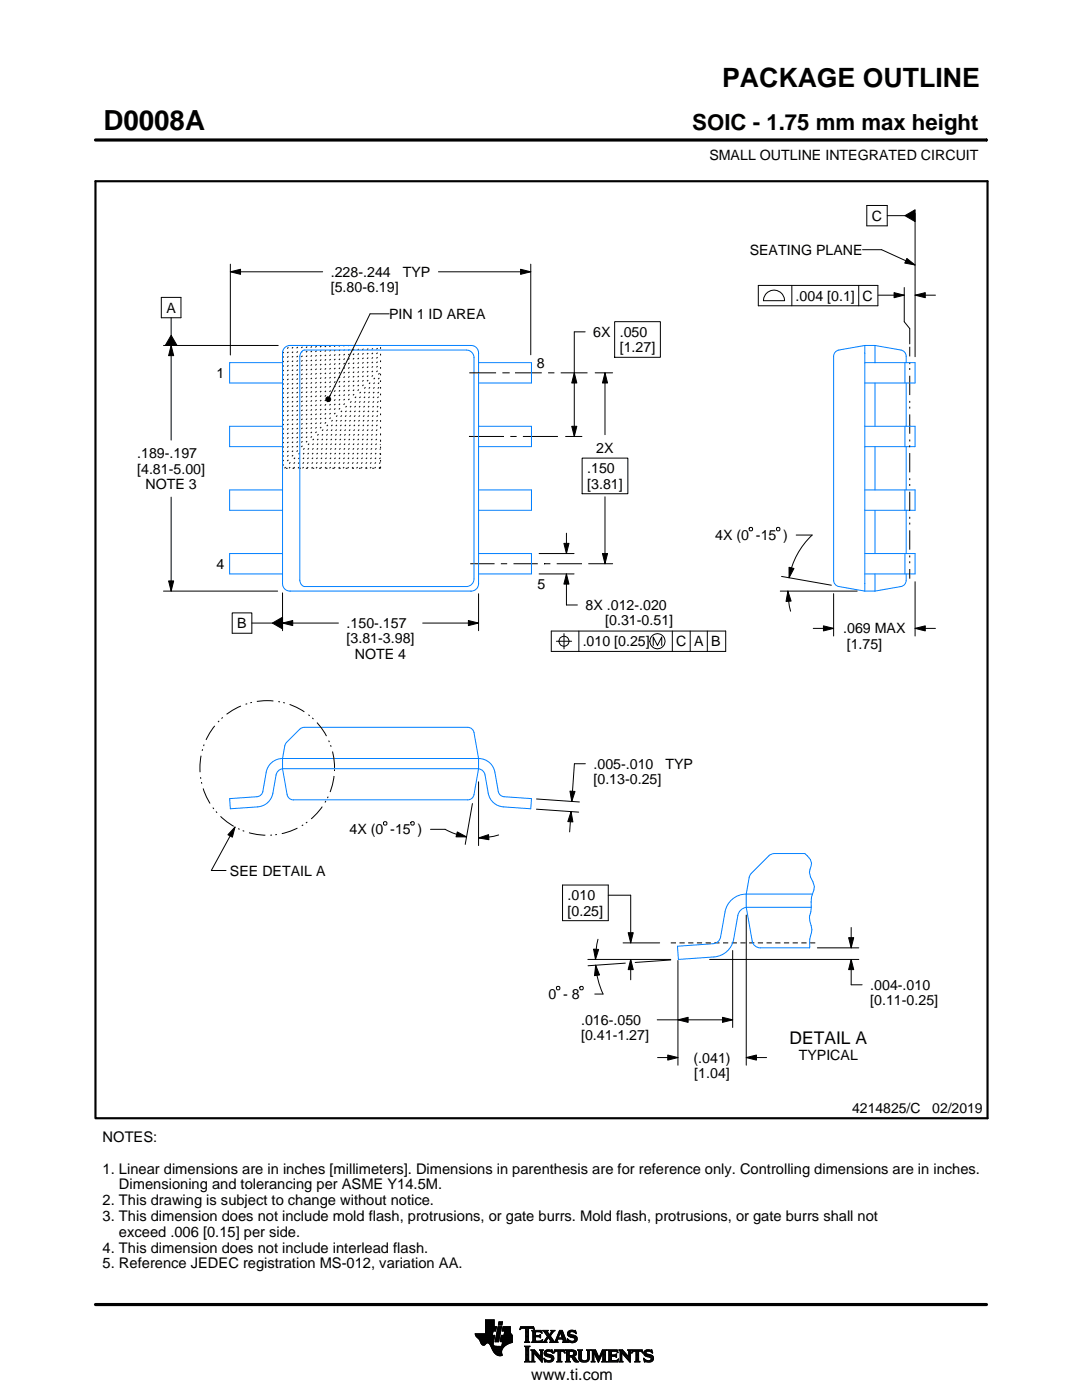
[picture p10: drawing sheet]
<svg xmlns="http://www.w3.org/2000/svg" width="216mm" height="279mm" viewBox="0 0 216 279" stroke-linecap="round" stroke-linejoin="round" font-family="sans-serif">
<g fill="none" stroke="#000" stroke-width=".2" stroke-dasharray=".3 1" stroke-linecap="butt">
<path d="M56.4 79.5l10.5-10.6M56.4 70.5l1.5-1.6M56.4 71.4l2.4-2.5M56.4 72.3l3.3-3.4M56.4 73.2l4.2-4.3M56.4 74.1l5.1-5.2M56.4 75l6-6.1M56.4 75.9l6.9-7M56.4 76.8l7.8-7.9M56.4 77.7l8.7-8.8M56.4 78.6l9.6-9.7M56.4 90.3l19.5-19.6"/>
<path d="M56.4 91.2l19.5-19.6M56.4 92.1l19.5-19.6M56.4 92.9l19.5-19.5M56.4 80.4l11.4-11.5M56.4 81.3l12.3-12.4M56.4 82.2l13.2-13.3M56.4 83.1l14.1-14.2M56.4 84l15-15.1M56.4 84.9l15.9-16M56.4 85.8l16.8-16.9M56.4 86.7l17.7-17.8M56.4 87.6l18.6-18.7"/>
<path d="M56.4 88.5l19.5-19.6M56.4 89.4l19.5-19.6M56.8 93.5l19.1-19.2M57.7 93.5l18.2-18.3M58.6 93.5l17.3-17.4M59.5 93.5l16.4-16.5M60.4 93.5l15.5-15.6M61.3 93.5l14.6-14.7M62.2 93.5l13.7-13.8M63.1 93.5l12.8-12.9M64 93.5l11.9-12M64.8 93.5l11.1-11.1"/>
<path d="M65.7 93.5l10.2-10.2M66.6 93.5l9.3-9.3M67.5 93.5l8.4-8.4M68.4 93.5l7.5-7.5M69.3 93.5l6.6-6.6M70.2 93.5l5.7-5.7M71.1 93.5l4.8-4.8M72 93.5l3.9-3.9M72.9 93.5l3-3M73.8 93.5l2.1-2.1M74.7 93.5l1.2-1.3M75.6 93.5l.3-.4"/>
<path d="M75.9 93.5v-24.6M75.9 93.5h-19.5"/>
</g>
<g fill="none" stroke="#0080ff" stroke-width=".2">
<path d="M56.4 70.2v46.3l.3 .9 .5 .4 .7 .2h36.1M56.4 72.4h-10.6v4h10.6M57.6 68.9h36.4M57.9 68.9l-.6 .2-.5 .3-.3 .5-.1 .6M60.2 70.1l.5-.2h32.4l.7 .1 .5 .5 .3 .9v44.2l-.2 .6-.5 .6-.8 .3h-32.4l-.6-.5-.3-.8v-44.7zM94 68.9h.1M94 68.9l.6 .2 .4 .3 .4 .5 .1 .5v46.1l-.1 .6-.4 .4-.4 .4-.6 .1M95.5 72.4h10.5v4h-10.5M172.6 68.9l-5.2 1a1.27 1.27 0 0 0-1.1 1.2v44.7a1.27 1.27 0 0 0 1.1 1.3l5.2 .9M172.6 70.4v.1M172.6 68.9h2M172.6 72.4h10v4h-10"/>
<path d="M172.6 68.9v49.1M174.6 68.9v3.5M174.6 76.4v8.7M174.6 68.9l5.2 1a1.27 1.27 0 0 1 1 1.2v1.3M180.6 72.4v4M180.8 76.4v8.7M56.4 85.1h-10.6v4h10.6M56.4 97.8h-10.6v4h10.6M95.5 97.8h10.5v4h-10.5M95.5 85.1h10.5v4h-10.5M172.6 97.8h10v4h-10M172.6 85.1h10v4h-10"/>
<path d="M174.6 89.1v8.7M180.6 85.1v4M180.6 97.8v4M180.8 89.1v8.7M56.4 110.5h-10.6v4h10.6M94 118h.1M95.5 110.5h10.5v4h-10.5M172.6 116.4v.1M172.6 118h2M172.6 110.5h10v4h-10M174.6 101.8v8.7M174.6 114.5v3.5"/>
<path d="M180.6 110.5v4M180.8 114.5a2.23 2.23 0 0 1-.4 2.2l-.6 .4-5.2 .9M180.8 101.8v8.7M45.8 159.4l5.5-.4a1.27 1.27 0 0 0 1.1-1l.7-3.9a3.3 3.3 0 0 1 3.3-2.7v2a1.52 1.52 0 0 0-1.3 1.3l-.7 3.6a3.3 3.3 0 0 1-3 2.7l-5.4 .4zM56.4 151.4h39.1M56.4 151.4l.6-3 2.8-2.9 .7-.3h32.8a1.27 1.27 0 0 1 1.3 1l.9 5.2M56.4 153.4h39.1l-.9 5.2a1.27 1.27 0 0 1-1.3 1h-34.8a1.27 1.27 0 0 1-1.2-1zM57.9 151.4h.1M94 151.4h.1M95.5 151.4a3.3 3.3 0 0 1 3.2 2.7l.7 3.9a1.27 1.27 0 0 0 1.2 1l5.4 .4-.1 2-5.5-.4a3.3 3.3 0 0 1-3-2.7l-.6-3.6a1.52 1.52 0 0 0-1.3-1.3zM148.9 178.4h13.2M148.9 178.4a4.3 4.3 0 0 0-4.2 3.6l-.9 5a1.65 1.65 0 0 1-1.5 1.3l-7.1 .5 .2 2.7 7.1-.5a4.3 4.3 0 0 0 3.9-3.6l.8-4.7a1.98 1.98 0 0 1 1.7-1.6"/>
<path d="M148.9 178.4l.7-3.7 4-4.1 1-.3h6a2.33 2.33 0 0 1 1 3.2l-.1 .6 .2 1 .5 .9a3.6 3.6 0 0 1-.3 3v1a6.7 6.7 0 0 1-.4 3.1l.1 .8a4 4 0 0 1 0 3.5v1.8h-9.9a1.65 1.65 0 0 1-1.6-1.4l-1.2-6.7M148.9 178.4v2.7M148.9 181.1h13"/>
</g>
<g fill="none" stroke="#000" stroke-width=".2">
<path d="M19.1 27.9h177.7M196.8 27.7v.5M32.2 59.4h3.9v4h-3.9zM46 54.2l2-.5v1.1zM46 52.7v18.2M46 54.2h18.4M87.5 54.2h18.4M103.9 53.7l2 .5-2 .6zM105.9 52.7v18.1M151.3 57h23.9v4h-23.9zM153.2 58.3a2.12 2.12 0 0 1 2.2-.2 2.12 2.12 0 0 1 1.2 1.9h-4.3l.1-.6 .4-.7zM158 57v4"/>
<path d="M171.3 57v4M172.1 49.8h3.8l6.7 3.1M173 41h4v4.1h-4zM175.2 58.9h5.2M177 43h3.6M178.4 58.4l2 .5-2 .5zM180.4 57.4v6.8l1.1 1.4v3M180.6 43l2-1.1v2.3zM181 51.6l1.6 1.3-2.1-.4zM182.6 58.9l2-.5v1zM182.6 42.6v28.6M182.6 58.9h4.1"/>
<path d="M32.6 68.9h22.9M34.1 66.9l1.2 2h-2.3zM34.1 68.9l.6 2.1h-1.1zM34.1 63.4v3.5M34.1 68.9v18.9M65 79.5l.4-.3 .4 .1 .2 .4-.2 .4-.4 .1-.4-.3zM77.7 62.6h-3.9l-8.1 16.6M93.6 74.4h5.4M100.2 74.4h1.3M101.5 74.4h.1M102.8 74.4h5.3M109.4 74.4h1.2"/>
<path d="M111.9 74.4h5.3M114.6 74.4l.5 2h-1zM116.8 66.2h-2.2v20.9M118.8 74.4h3.4M120.7 74.4l.5 2h-1zM120.7 74.4v12.4M122.6 64.2h9.2v7.1h-9.2zM181.5 69.2v1.9M181.5 72.3v.4M181.5 73.4v.4M181.5 75v3.8M34.1 99.2v18.8"/>
<path d="M93.6 87.1h.1M93.6 87.1h7M101.8 87.1h1.3M104.3 87.1h7M112.9 87.1h3.2M114.1 85.1h1l-.5 2zM116.2 91.4h9.1v7.1h-9.1zM120.7 99.1v13.4M181.5 80v.4M181.5 81.2v.3M181.5 82.7v3.9M181.5 87.7v.4"/>
<path d="M181.5 88.9v.4M181.5 90.4v3.9M181.5 95.4v.4M181.5 96.6v.4M181.5 98.1v3.9M32.6 118h22.8M33.6 115.9h1.1l-.6 2.1zM56.4 118.3v7.6M93.8 112.5h4.9M95.5 118.5v7.4M99.9 112.5h1.3M102.5 112.5h4.8"/>
<path d="M107.6 114.5h6.9M107.6 110.5h6.9M108.6 112.5h.1M108.6 112.5h1.2M111.1 112.5h4.8M112.5 108.4h1l-.5 2.1zM113 114.5l.5 2.1h-1zM113 106.4v4.1M113 114.5v6.2h2.2M115.9 112.5h.1M117.5 112.5h4.7M120.2 110.5h1l-.5 2z"/>
<path d="M149.7 105.3h.3l.2 .1v.4l-.2 .1h-.3l-.2-.1v-.4zM155.1 105.3h.3l.2 .1v.4l-.2 .1h-.3l-.2-.1v-.4zM155.7 118h15.3M155.9 115l10 1.8M157.2 118l.7 2h-1.1zM157.2 118l.2 2.3 .4 1.7M157.4 113.2l1 .3-1 1.8zM158.9 106.8h3.2a15.3 15.3 0 0 0-4.7 8.5M166.3 118.5v8.4M181.5 103.1v.4M181.5 104.3v.4M181.5 105.8v3.9"/>
<path d="M181.5 110.9v.3M181.5 112v.4M181.5 113.6v1.9M182.6 116.1v10.8M46.3 122.3h4v4.1h-4zM50.3 124.3h4M54.3 124.3l2.1-1.1v2.3zM56.4 124.3l2-.5v1.1zM56.4 124.3h11.1M84.3 124.3h11.2M93.5 123.8l2 .5-2 .6zM110 125.9h34.8v4.1h-34.8z"/>
<path d="M111 128h3.1M112.5 126.4v3.1M115.5 125.9v4.1M130.3 128.8v-1.7l.9 1.7 .8-1.7v1.7M134.2 125.9v4.1M137.7 125.9v4.1M141.1 125.9v4.1M162.3 125.4h4M164.3 124.9l2 .5-2 .5zM182.6 125.4l2-.5v1zM182.6 125.4h4.1M95.5 156v12.8"/>
<path d="M107.1 159.5l8.5 .6M113.7 157.9l1 .1-.6 1.9zM116.8 152.4h-2.2l-.5 7.5M46.9 165.1l-.5 2-.9-.5zM46.9 165.1l-4.7 8.6h2.9M76.7 164h.3l.2 .2v.3l-.2 .2h-.3l-.2-.2v-.3zM82.1 164h.4l.2 .2v.3l-.2 .2h-.4l-.1-.2v-.3zM85.9 165.5h2.9l2.4 1 1.9 .5M91.2 166l1.9 1h-2.1zM94.3 160.4l-1.5 8.1M95.5 167.2l2-.6 .1 1zM99.5 166.6l-2.3 .5-1.7 .1"/>
<path d="M107 161.5l8.5 .6M112.2 176.6h9.2v7.1h-9.2zM113.9 162l.4 2h-1zM113.9 162l-.2 4M121.4 178.7h4.4v9.5M111.2 196.9h.3l.2 .1v.4l-.2 .1h-.3l-.2-.1v-.4zM115.9 196.9h.3l.2 .1v.4l-.2 .1h-.3l-.2-.1v-.4zM117.3 191.5h16.5M118.4 189.4l1.1 .1-.7 2zM118.9 192.6l.7 2-1 .1zM118.9 192.6a16.5 16.5 0 0 0 1.4 5.8h-1.6M119.3 187.5l-.4 2.2-.1 1.8"/>
<path d="M124.3 188.2h7.3M124.8 192.2l-7.5 .5M125.3 186.1h1.1l-.6 2.1zM125.8 191.5l.6 2h-1.1zM125.8 191.5v4M133.8 188.2h1.1M133.8 191.6l-7.1 .5M135.3 191.7v20.9M135.6 188.2h1M137.3 188.2h1.1M139.1 188.2h1M140.8 188.2h1"/>
<path d="M141.6 191.5h29.8M142.5 188.2h1.1M144.3 188.2h1M146 188.2h1M146.2 189.7v15.4M147.7 188.2h1.1M148.9 182.6v30M149.5 188.2h1M151.2 188.2h1.1M153 188.2h1M154.7 188.2h1M156.4 188.2h1.1"/>
<path d="M158.2 188.2h1M159.9 188.2h1M161.6 188.2h1.1M163.1 189.2h8.3M169.3 187.1h1.1l-.6 2.1zM169.8 191.5l.6 2h-1.1zM169.8 191.5v5h2.2M169.8 185.1v4.1M131.1 203.5h15.1M131.2 211.1h4.1M133.2 210.6l2.1 .5-2.1 .5zM135.3 203.5l2-.5v1z"/>
<path d="M144.2 203l2 .5-2 .5zM148.9 211.1l2-.5v1zM148.9 211.1h4.1M94.8 266.2h3.5M94.8 266.3h3.5M94.9 266.4h3.3M94.9 266.5h3.8l-.2 1.2M94.9 266.5h3.8M95 266.6h3.7M95 266.7h3.7M95.1 266.8h3.6M95.2 266.9h3.4"/>
<path d="M95.3 267h3.3M95.4 267.1h3.2M95.5 267.2h3.1M95.6 267.3h3M95.7 267.4h2.8M95.7 267.5h2.8M95.8 267.6h2.7M95.8 267.7h2.7M95.9 267.8h2.6M95.9 267.9h2.5M95.9 268h2.5M96 268h1.1"/>
<path d="M96 268.1h1M96.1 268.2h.8M96.1 268.3h.7M96.2 268.4h.6M96.3 268.4h.4M96.9 266.1h1.4M96.9 266h1.4M96.9 265.9h1.4M96.9 265.8h1.5M96.9 265.7h1.5M96.9 264.7l2.2 .1-.2 .9h-.5l-.2 .8M96.9 265.6h2"/>
<path d="M96.9 265.5h2M96.9 265.4h2M96.9 265.3h2.1M96.9 265.2h2.1M96.9 265.1h2.1M96.9 265h2.1M96.9 264.9h2.1M96.9 264.8h2.2M96.9 264.6h1.7M96.9 264.5h1.7M96.9 264.4h1.7M96.9 264.3h1.7"/>
<path d="M96.9 264.2h1.7M96.9 264.1h1.7M96.9 264h1.7M96.9 263.9h1.7M96.9 263.8h1.7M96.9 263.7h1.7M96.9 263.6h1.7M96.9 263.5h1.7M96.9 263.4h1.7M97.5 268h.9M97.6 268.1h.8M97.7 268.2h.7"/>
<path d="M97.7 268.3h.7M97.8 268.4h.6M97.9 268.5h.6M97.9 268.6h.7M98 268.7h1.1M98 268.8h2.6M98 268.8h2.5M98.1 268.9h2.3M98.1 269h2.3M98.1 269.1h2.2M98.2 269.2h2.1M98.2 269.2h2"/>
<path d="M98.2 269.3h2M98.3 269.4h1.9M98.3 269.5h1.8M98.4 269.6h1.7M98.4 268v.4l.3 .2 2 .1M98.5 269.7h1.6M98.5 267.7l-.1 .3M98.5 269.8h1.6M98.6 269.9h1.5M98.6 264.8v-1.4h-1.7v2.8h-2.1l.1 .3 .8 .9 .6 1h.4l.5-.4 .4 .1 1 1.8 .8 .6h.8l-.1-1.1 .8-.9M98.6 270h1.5M98.7 270h1.4"/>
<path d="M98.8 270.1h1.3M98.8 267.7h.7M98.8 267.6h.7M98.8 267.5h.7M98.9 270.2h1.2M98.9 267.4h.7M98.9 267.3h.7M98.9 267.2h.7M98.9 267.1h.7M98.9 267h.7M98.9 270.3h1.3M99 266.9h.6"/>
<path d="M99 266.9h.7M99 266.8h.7M99 266.7h.7M99 266.6h.7M99 266.5h.7M99.1 270.4h1.1M99.1 266.4h.7M99.1 266.3h.7M99.1 266.2h.7M99.1 266.1h.7M99.1 266h.7M99.2 265.9h.7"/>
<path d="M99.2 265.8h.7M99.2 270.4h1M99.2 265.7h.7M99.2 265.6h.7M99.2 265.5h.7M99.3 265.4h.6M99.3 265.4h.7M99.3 265.3h.7M99.3 265.2h.7M99.3 265.1h.7M99.3 265h.7M99.4 270.5h.8"/>
<path d="M99.4 264.9h.7M99.4 264.8h.7M99.4 264.8h.7l-.6 3h-.7zM99.4 264.5l.2-.7h.7l-.2 .7h-.7M99.5 264.4h.6M99.5 264.3h.7M99.5 264.2h.7M99.5 264.1h.7M99.5 264h.7M99.5 263.9h.7M99.6 263.8h.7M99.8 270.6h.1"/>
<path d="M99.8 267.7h2.4M99.8 267.6h2.4M99.8 267.5h2.4M99.9 267.4h2.3M99.9 267.3h2.3M99.9 267.2h2.3M99.9 267.1h2.3M99.9 267h2.3M99.9 266.9h2.3M100 266.9h2.2M100 266.8h2.2M100 266.7h2.2"/>
<path d="M100 266.6h2.2M100 266.5h2.2M100.1 268.6h.7M100.2 268.5h.7M100.2 268.4h.8M100.2 268.4h.9M100.2 268.3h1M100.2 268.2h1.2M100.2 265.6h1.6M100.2 268.1h1.4M100.2 265.5h1.6M100.2 268h1.6"/>
<path d="M100.3 265.4h1.5M100.3 268h1.7M100.3 267.9h1.9M100.3 265.3h1.5M100.3 267.8h1.9M100.3 265.2h1.5M100.3 265.1h1.5M100.3 265h1.5M100.4 264.9h1.4M100.4 264.8h1.4M100.6 266.5l.1-.8h-.5l.2-.9h1.4l.1 1.1 .3 .6v1.4l-1.3 .6M100.6 266.4h1.5"/>
<path d="M100.6 266.3h1.4M100.6 266.2h1.4M100.6 266.1h1.3M100.7 266h1.2M100.7 265.9h1.2M100.7 265.8h1.1M100.7 265.7h1.1M102.2 266.5h-2.2l-.2 1.1 .1 .2h.4l-.2 .9M103.7 265.3h.1M103.8 265.2h.2M103.8 265h2.8M103.8 264.9h2.7"/>
<path d="M103.9 264.8h2.6M104.7 267.8h1M104.7 271.8h1.1M104.7 268.7h1M104.8 267.7h.7M104.8 271.7h.8M104.9 265.2h.6M104.9 268.9h.6M104.9 267.6h.6M104.9 267.5l-.2 .3M104.9 267.5h.6M104.9 267.4h.6"/>
<path d="M104.9 267.3h.6M104.9 267.2h.6M104.9 267.1h.6M104.9 267h.6M104.9 266.8h.6M104.9 266.7h.6M104.9 266.6h.6M104.9 266.5h.6M104.9 266.4h.6M104.9 266.3h.6M104.9 266.2h.6M104.9 266.1h.6"/>
<path d="M104.9 265.9h.6M104.9 265.8h.6M104.9 265.7h.6M104.9 265.6h.6M104.9 265.5h.6M104.9 265.4h.6M104.9 265.3h.6M104.9 271.5h.6M104.9 269h.6M104.9 271.4h.6M104.9 271.4v-2.4l-.2-.4h1.1l-.3 .4v2.4M104.9 271.4l-.2 .4h1.1l-.3-.4"/>
<path d="M104.9 271.3h.6M104.9 271.2h.6M104.9 271.1h.6M104.9 271h.6M104.9 270.9h.6M104.9 270.8h.6M104.9 270.6h.6M104.9 270.5h.6M104.9 270.4h.6M104.9 270.3h.6M104.9 270.2h.6M104.9 270.1h.6"/>
<path d="M104.9 270h.6M104.9 269.9h.6M104.9 269.8h.6M104.9 269.6h.6M104.9 269.5h.6M104.9 269.4h.6M104.9 269.3h.6M104.9 269.2h.6M104.9 269.1h.6M105.5 267.5l.2 .3M105.5 267.5v-2.3l.7-.1 .4 .3-.1-.6h-2.6l-.1 .6 .4-.3 .7 .1v2.3M105.7 267.8h-1"/>
<path d="M105.9 271.8h.8M105.9 269.4h.8M106.1 269.5h.7M106.1 267.8h2M106.1 271.7h.5M106.2 269.6h.7M106.2 271.5h.3M106.2 265.6h1.8M106.2 269.8h.8M106.2 271.4h.3M106.2 271.4l-.3 .4h.8l-.2-.4M106.2 271.3h.3"/>
<path d="M106.2 271.2h.3M106.2 271.1h.3M106.2 271h.3M106.2 270.9h.3M106.2 270.8h.3M106.2 270.6h.3M106.2 270.5h.3M106.2 270.4h.3M106.2 270.3h.3M106.2 270.2h.3M106.2 270.1h.3M106.2 270h1"/>
<path d="M106.2 269.9h.9M106.2 269.8v1.6M106.2 269.8l-.3-.4h.8l1.2 1.4M106.3 267.7h1.8M106.3 265.7h1.8M106.3 267.6h.6M106.3 265.8h.6M106.3 267.5l-.2 .3M106.3 267.5h.5M106.3 267.4h.5M106.3 267.3h.5M106.3 267.2h.5"/>
<path d="M106.3 267.1h.5M106.3 267h.5M106.3 266.8h.5M106.3 266.7h1.6M106.3 266.6h1.6M106.3 266.5h.5M106.3 266.4h.5M106.3 266.3h.5M106.3 266.2h.5M106.3 266.1h.5M106.3 265.9h.5M106.4 265.2h.2"/>
<path d="M106.5 270h.1M106.5 270v1.4M106.5 265.3h.1M106.6 270.1h.7M106.7 270.2h.7M106.8 270.3h.7M106.8 265.9l.2-.1h.6l.6 .2-.2-.5h-1.9l.2 .3v1.7M106.8 265.9v.6h.8l.3-.2v.7M106.9 270.4h.7M107 270.5h.7M107.1 270.6h.7M107.2 270.8h1"/>
<path d="M107.3 270.9h.9M107.4 271h.8M107.5 271.1h.7M107.6 271.2h.6M107.6 266.5h.3M107.7 271.3h.5M107.7 269.4h.7M107.7 266.8h.2M107.7 267.6h.5M107.8 266.4h.1M107.8 271.4h.4M107.8 267h.1"/>
<path d="M107.8 265.8h.3M107.8 269.5h.5M107.9 271.5h.3M107.9 269.6h.3M107.9 267l-.3-.2h-.8l.1 .8h.9l.5-.2M107.9 269.8h.3M107.9 270.6h.3M107.9 270.5h.3M107.9 270.4h.3M107.9 270.3h.3M107.9 270.2h.3M107.9 270.1h.3"/>
<path d="M107.9 270h.3M107.9 269.9h.3M107.9 269.8v1M107.9 269.8l-.2-.4h.7l-.2 .4M108 271.7h.2M108 265.9h.1M108 267.5h.2M108.1 271.8h.1M108.1 266.1h.1M108.2 267.4h.1M108.2 269.8v2.1l-1.7-1.9M108.2 267.8h.9"/>
<path d="M108.3 267.4l-.2 .5-2-.1M108.3 265.6h1M108.5 267.7h.5M108.5 271.1l.8 .4h.5l.2-.2-.1-.3-1-.4-.3-.3 .1-.7 .8-.2 .5 .1 .2-.1 .1 .6-.9-.3-.3 .1-.1 .3 1.3 .4 .2 .6M108.5 271.1h.1M108.5 265.7h.7M108.5 271.2h.2M108.6 271.3h.2M108.6 270.1h.4M108.6 270h.4M108.6 270.2h.6M108.6 267.6h.4"/>
<path d="M108.6 271.4h.4M108.6 269.9h.4M108.6 270.3h1M108.6 265.8h.7M108.6 271.5h.8M108.6 269.8h.5M108.7 271.7h1.5M108.7 270.4h1.3M108.7 267.5h.3M108.7 271.8h.1M108.7 265.9h.6M108.7 269.6h1.5"/>
<path d="M108.8 267.4h.3M108.8 270.5h1.5M108.8 266.1h.6M108.8 269.5h1.4M108.8 267.3h.4M108.9 266.2h.6M108.9 267.2h.4M108.9 266.3h.6M108.9 270.6h1.5M109 267.1h.3M109 266.4h1M109.1 271.8h.9"/>
<path d="M109.1 269.4h.7M109.1 267h.9M109.1 266.5h.8M109.1 267.8h-.9M109.2 266.8h.8M109.2 266.6h.6M109.2 266.7h.7M109.2 266.7l-.6 .9-.4 .2M109.3 270.8h1.1M109.5 267.1h.6M109.6 267.2h.6M109.7 271.5h.7"/>
<path d="M109.7 267.3h.6M109.7 267.8l.2-.1-.5-.8-.4 .8 .1 .1M109.7 267.8h1.6M109.7 266.3h.4M109.7 267.4h.6M109.8 270.9h.7M109.8 266.2h.3M109.8 266.6l.9 1.2 1-2.3h.5l.8 2.1 .3 .2M109.8 267.5h.6M109.9 266.1h.3M109.9 269.8h.4M109.9 267.6h.6"/>
<path d="M109.9 267.7h.7M109.9 271.4h.5M109.9 265.9h.4M110 271h.5M110 265.6h.7M110 265.9l-.4 .5-.4-.6 .2-.3h-1.1l.9 1.2M110 265.9l.1-.2-.2-.2h.8l-.9 1.1M110 271.3h.5M110 265.8h.4M110 271.1h.5M110 271.2h.5M110.1 269.4h.1"/>
<path d="M110.1 265.7h.4M110.1 269.9h.2M110.2 270h.1M110.5 270h.1M110.5 269.9h.2M110.5 271.1l-.3 .6-.7 .2-.6-.2-.2 .1-.2-.7M110.5 269.8h.3M110.6 269.6h2.1M110.6 269.5h2M110.6 269.4h2M110.7 267.7h.5M110.8 267.6h.4"/>
<path d="M110.9 267.5h.3M110.9 267.4h.3M111 267.3h.3M111 267.2h1.8M111 267.1h1.8M111.1 267h.3M111.1 271.8h1M111.1 266.8h.4M111.2 266.7h.3M111.2 267.5l.1-.2h1l.1 .2M111.2 267.5v.3h.1M111.2 266.6h.3"/>
<path d="M111.3 266.5h.3M111.3 271.7h.6M111.3 266.4h.3M111.3 271.5h.6M111.3 267.8h-1.6M111.3 269.8h.6M111.4 266.3h.3M111.4 271.4h.5M111.4 271.4l-.1-1.7h-.4l-.4 .4 .2-.7h1.9l.1 .7-.4-.4h-.4v1.7M111.4 270.5h.5M111.4 270.4h.5M111.4 270.3h.5"/>
<path d="M111.4 270.2h.5M111.4 270.1h.5M111.4 270h.5M111.4 269.9h.5M111.4 271.4l-.3 .4h1l-.2-.4M111.4 271.3h.5M111.4 271.2h.5M111.4 271.1h.5M111.4 271h.5M111.4 270.9h.5M111.4 270.8h.5M111.4 270.6h.5"/>
<path d="M111.4 266.2h.3M111.4 266.1h.4M111.5 265.9h.9M111.5 265.8h.8M111.6 265.7h.7M111.6 265.6h.6M111.8 265.9l.4 1.1h-.8zM111.9 266.1h.5M111.9 266.2h.5M111.9 266.3h.6M112 266.4h.5M112 266.5h.6"/>
<path d="M112.1 266.6h.5M112.1 266.7h.6M112.1 266.8h.6M112.2 267h.5M112.2 267.8h1.1M112.3 267.3h.6M112.3 267.4h.6M112.4 267.5h.6M112.4 267.5v.3h-.2M112.4 269.8h.3M112.4 267.6h.6M112.4 267.7h.7"/>
<path d="M112.6 269.9h.1M112.6 270h.2M112.8 271.8h1M112.8 269.4h1.6M113 269.5h1.7M113 271.7h.7M113 269.6h1.9M113 271.5h.6M113 269.8h.6M113 271.4h.6M113 271.4l-.2 .4h1l-.2-.4M113 271.3h.6"/>
<path d="M113 271.2h.6M113 271.1h.6M113 271h.6M113 270.9h.6M113 270.8h1.5M113 270.6h1.6M113 270.5h1.8M113 270.4h.6M113 270.3h.6M113 270.2h.6M113 270.1h.6M113 270h.6"/>
<path d="M113 269.9h.6M113 269.8v1.6M113 269.8l-.2-.4h1.5l.5 .2 .2 .3v.4l-.2 .3-.4 .1M113.2 267.3h.2M113.2 267.4h.3M113.2 266.2h.5M113.2 266.3h.6M113.2 266.1h.5M113.3 267.5h.3M113.3 267.8h-1.1M113.3 266.4h.9M113.3 265.9h.4"/>
<path d="M113.3 267.6h.6M113.3 266.5h1.3M113.3 267.7h1.6M113.3 265.8h.5M113.3 267.8h.2M113.4 266.6h1.5M113.4 265.7h1.5M113.4 265.7l.5-.2 .7 .1 .2-.1 .1 .7-.7-.4h-.4l-.1 .3 .1 .2 .9 .2 .4 .3 .1 .5-.3 .5-.6 .2-.7-.2-.2 .1-.2-.7 .9 .5 .4-.1 .2-.3-.1-.3-1.2-.4-.2-.5zM113.5 266.7h1.5M113.5 265.6h1.4M113.6 271.4v-.6h.4l.7 .9 .8 .1M113.6 269.9l.1-.2 .7 .2v.4l-.4 .2"/>
<path d="M113.6 269.9v.6M113.7 267.8h1.1M113.8 266.8h1.3M113.8 265.5h.6M114 268h.4M114.1 270.9h.6M114.2 271h.6M114.2 271.1h.7M114.3 271.2h.6M114.3 267h.8M114.3 269.8h.7M114.3 270.4h.6"/>
<path d="M114.4 271.3h.6M114.4 270.7l1.1 1.1M114.4 270.7h.1M114.4 271.4h.7M114.4 269.9h.6M114.4 270.3h.6M114.5 267.6h.5M114.5 270.2h.5M114.5 270h.5M114.5 265.8h.4M114.5 270.1h.5M114.5 271.5h.7"/>
<path d="M114.6 271.7h.7M114.6 267.1h.6M114.6 267.5h.5M114.7 267.2h.5M114.7 267.4h.5M114.7 265.9h.3M114.7 267.3h.5M114.7 271.8h.8M114.8 266.1h.2M114.9 266.2h.1M115.3 269.4h.9M115.4 269.5h.7"/>
<path d="M115.5 269.6h.5M115.5 269.8h.5M115.5 269.8v1.4l.4 .5 .6 .2 .6-.1 .4-.3 .1-.5M115.5 271h.5M115.5 270.9h.5M115.5 270.8h.5M115.5 270.6h.5M115.5 270.5h.5M115.5 270.4h.5M115.5 270.3h.5M115.5 270.2h.5M115.5 270.1h.5"/>
<path d="M115.5 270h.5M115.5 269.9h.5M115.5 269.8l-.2-.4h.9l-.2 .4M115.5 271.1h.5M115.5 271.2h.5M115.5 271.3h.6M115.6 271.4h.6M115.7 271.5h.8M115.8 271.7h1.5M116 271l.2 .4 .4 .2 .5-.2 .2-.4M116 269.8v1.2M116 271.8h1.1"/>
<path d="M116.8 271.5h.6M117 269.4h.8M117.1 271.4h.4M117.2 269.5h.5M117.2 271.3h.4M117.2 269.6h.4M117.2 271.2h.4M117.2 271.1h.4M117.3 269.8h.3M117.3 271h.3M117.3 270.9h.3M117.3 270.8h.3"/>
<path d="M117.3 270.6h.3M117.3 270.5h.3M117.3 270.4h.3M117.3 270.3h.3M117.3 270.2h.3M117.3 270.1h.3M117.3 270h.3M117.3 269.9h.3M117.6 269.8l.2-.4h-.8l.2 .3 .1 1.3M117.6 269.8v1.2M118 271.8h.7M118 269.4h.8"/>
<path d="M118.1 269.5h.8M118.1 271.7h.5M118.2 269.6h.7M118.2 271.5h.3M118.2 269.8h.8M118.2 271.4h.3M118.2 269.8l-.2-.4h.8l.7 1.6 .7-1.6h.9l-.3 .4M118.2 271.4l-.2 .4h.7l-.2-.4M118.2 271.3h.3M118.2 271.2h.3M118.2 271.1h.3M118.2 271h.3"/>
<path d="M118.2 270.9h.3M118.2 270.8h.3M118.2 270.6h.3M118.2 270.5h.3M118.2 270.4h.3M118.2 270.3h.3M118.2 270.2h.3M118.2 270.1h.3M118.2 270h.9M118.2 269.9h.8M118.2 269.8v1.6M118.6 270.1h.5"/>
<path d="M118.6 270.2h.6M118.7 270.3h.5M118.7 270.4h.6M118.8 270.5h.5M118.8 270.6h.6M118.9 270.8h.5M118.9 270.9h.6M119 271h.8M119 271.1h.8M119.1 271.2h.6M119.1 271.3h.6M119.2 271.4h.4"/>
<path d="M119.2 271.5h.4M119.3 271.7h.2M119.3 271.8h.2M119.6 270.9h.3M119.6 270.8h.3M119.7 270.6h.3M119.7 270.5h.3M119.8 270.4h.3M119.8 270.3h.3M119.9 270.2h.3M119.9 270.1h.3M120 270h.8"/>
<path d="M120 269.9h.8M120 269.8h.8M120.1 271.8h1M120.1 269.6h.7M120.1 269.5h.8M120.2 269.4h.9M120.2 271.7h.7M120.3 271.5h.5M120.3 271.4h.5M120.3 271.4l-.2 .4h1l-.3-.4M120.3 271.4v-1.5l-.9 2-.9-2v1.5M120.3 271.3h.5"/>
<path d="M120.3 271.2h.5M120.3 271.1h.5M120.3 271h.5M120.3 270.9h.5M120.3 270.8h.5M120.3 270.6h.5M120.3 270.5h.5M120.3 270.4h.5M120.3 270.3h.5M120.3 270.2h.5M120.3 270.1h.5M120.8 269.8v1.6"/>
<path d="M121.2 271.8h2M121.2 269.4h1.9M121.4 269.5h1.8M121.4 271.7h1.9M121.5 269.6h1.7M121.5 271.5h1.8M121.5 269.8h.5M121.5 271.4h.5M121.5 269.8l-.3-.4h1.9l.2 .6M121.5 269.9h.5M121.5 269.8v1.6M121.5 271.3h.5"/>
<path d="M121.5 271.2h.5M121.5 271.1h.5M121.5 271h.5M121.5 270.9h.5M121.5 270.8h.5M121.5 270.6h1.5M121.5 270.5h1.5M121.5 270.4h1.5M121.5 270.3h.5M121.5 270.2h.5M121.5 270.1h.5M121.5 270h.5"/>
<path d="M122.6 270.4l.4-.2v.7l-.2-.2h-.8v.8h.2M122.9 270.8h.1M122.9 270.3h.1M123 269.8h.3M123.1 271.4h.3M123.2 269.9h.1M123.3 270h.1M123.3 270l-.4-.3h-.8l-.1 .7M123.3 271.3h.1M123.4 271.2h.1M123.4 271.2l-.2 .6h-2l.3-.4M123.4 271.2l-.3 .3h-.4"/>
<path d="M123.5 271.8h.8M123.5 269.4h.7M123.6 269.5h.7M123.7 271.7h.5M123.7 269.6h.7M123.7 271.5h.4M123.7 269.8h.8M123.7 271.4h.4M123.7 271.4l-.2 .4h.8l-.2-.4M123.7 271.3h.4M123.7 271.2h.4M123.7 271.1h.4"/>
<path d="M123.7 271h.4M123.7 270.9h.4M123.7 270.8h.4M123.7 270.6h.4M123.7 270.5h.4M123.7 270.4h.4M123.7 270.3h.4M123.7 270.2h.4M123.7 270.1h.4M123.7 270h1M123.7 269.9h.9M123.7 269.8v1.6"/>
<path d="M123.7 269.8l-.2-.4h.7l1.2 1.4 .1-1M124.1 270v1.4M124.1 270h.1M124.2 270.1h.6M124.2 270.2h.7M124.3 270.3h.7M124.4 270.4h.7M124.5 270.5h.7M124.6 270.6h.7M124.7 270.8h1.1M124.8 270.9h1M124.9 271h.9"/>
<path d="M125 271.1h.8M125.1 271.2h.7M125.2 271.3h.6M125.2 269.4h.8M125.3 271.4h.5M125.4 269.5h.5M125.4 271.5h.4M125.4 269.6h.4M125.5 269.8h.3M125.5 269.8l-.3-.4h.8l-.2 .4M125.5 270.4h.3M125.5 270.3h.3"/>
<path d="M125.5 270.2h.3M125.5 270.1h.3M125.5 270h.3M125.5 269.9h.3M125.5 270.6h.3M125.5 270.5h.3M125.5 271.7h.3M125.6 271.8h.2M125.8 269.8v2.1l-1.7-1.9M126 270h.1M126.1 269.9h.1M126.1 269.8h.3"/>
<path d="M126.1 269.6h2.1M126.2 269.5h2M126.2 269.4h2M126.6 271.8h1.1M126.9 271.7h.6M126.9 271.5h.5M126.9 269.8h.5M126.9 271.4h.5M126.9 271.4v-1.7h-.5l-.3 .4 .1-.7h1.9l.2 .7-.4-.4h-.5v1.7M126.9 270.5h.5M126.9 270.4h.5M126.9 270.3h.5"/>
<path d="M126.9 270.2h.5M126.9 270.1h.5M126.9 270h.5M126.9 269.9h.5M126.9 271.4l-.3 .4h1.1l-.3-.4M126.9 271.3h.5M126.9 271.2h.5M126.9 271.1h.5M126.9 271h.5M126.9 270.9h.5M126.9 270.8h.5M126.9 270.6h.5"/>
<path d="M128 269.8h.3M128.1 269.9h.2M128.2 270h.1M128.4 271.1h.1M128.4 271.2h.2M128.5 271.3h.2M128.5 270.1h.4M128.5 270h.4M128.5 270.2h.6M128.5 271.4h.4M128.5 269.9h.4M128.5 270.3h1"/>
<path d="M128.5 271.5h.8M128.5 269.8h.5M128.6 271.7h1.5M128.6 270.4h1.3M128.6 271.8h.1M128.6 269.6h1.5M128.7 270.5h1.5M128.7 269.5h1.4M128.8 270.6h1.5M128.9 271.8h1M129 269.4h.7M129.1 270.8l-.6-.4 .1-.7 .5-.3 .8 .1 .2-.1 .1 .7-.8-.4-.4 .1-.1 .2 1.3 .5 .2 .6"/>
<path d="M129.1 270.8l.8 .2v.4l-.7 .1-.8-.4M129.2 270.8h1.1M129.6 271.5h.7M129.6 270.9h.8M129.8 269.8h.4M129.8 271.4h.5M129.9 271h.5M129.9 271.3h.5M129.9 271.1h.5M129.9 271.2h.5M129.9 269.4h.2M130 269.9h.2"/>
<path d="M130.1 270h.1M130.4 271.1l-.3 .6-.7 .2-.6-.2-.2 .1-.2-.7"/>
<circle cx="112.5" cy="128" r="1.01"/>
<circle cx="131.2" cy="128" r="1.52"/>
</g>
<g fill="#000">
<path d="M46 54.2l2-.5v1.1zM103.9 53.7l2 .5-2 .6zM178.4 58.4l2 .5-2 .5zM180.6 43l2-1.1v2.3zM182.6 58.9l2-.5v1zM181 51.6l1.6 1.3-2.1-.4zM34.1 68.9l.6 2.1h-1.1zM34.1 66.9l1.2 2h-2.3zM65 79.5l.4-.3 .4 .1 .2 .4-.2 .4-.4 .1-.4-.3zM114.6 74.4l.5 2h-1zM120.7 74.4l.5 2h-1zM114.1 85.1h1l-.5 2z"/>
<path d="M33.6 115.9h1.1l-.6 2.1zM112.5 108.4h1l-.5 2.1zM113 114.5l.5 2.1h-1zM120.2 110.5h1l-.5 2zM157.2 118l.7 2h-1.1zM157.4 113.2l1 .3-1 1.8zM54.3 124.3l2.1-1.1v2.3zM56.4 124.3l2-.5v1.1zM93.5 123.8l2 .5-2 .6zM164.3 124.9l2 .5-2 .5zM182.6 125.4l2-.5v1zM113.7 157.9l1 .1-.6 1.9z"/>
<path d="M46.9 165.1l-.5 2-.9-.5zM91.2 166l1.9 1h-2.1zM95.5 167.2l2-.6 .1 1zM113.9 162l.4 2h-1zM118.4 189.4l1.1 .1-.7 2zM118.9 192.6l.7 2-1 .1zM125.3 186.1h1.1l-.6 2.1zM125.8 191.5l.6 2h-1.1zM169.3 187.1h1.1l-.6 2.1zM169.8 191.5l.6 2h-1.1zM135.3 203.5l2-.5v1zM133.2 210.6l2.1 .5-2.1 .5z"/>
<path d="M144.2 203l2 .5-2 .5zM148.9 211.1l2-.5v1z"/>
</g>
<path d="M19 36.2h178.1v187h-178.1z" fill="none" stroke="#000" stroke-width=".43"/>
<path d="M19 27.9h177.8M19 260.3h177.8" fill="none" stroke="#000" stroke-width=".63"/>
<path d="M66.8 153.3a13.4 13.4 0 0 0-19.8-11.9 13.4 13.4 0 0 0-1.2 23 13.4 13.4 0 0 0 20.9-9.7l.1-1.4" fill="none" stroke="#000" stroke-width=".2" stroke-dasharray="3.3 1 .3 .7 .3 1" stroke-linecap="butt"/>
<text font-size="5.5" x="20.6" y="26">D0008A</text>
<text font-size="5.3" x="144.1" y="17.4">PACKAGE OUTLINE</text>
<text font-size="4.4" x="138.1" y="26">SOIC - 1.75 mm max height</text>
<text font-size="3.5" x="157.5" y="208.4">DETAIL A</text>
<text font-size="3.2" x="106" y="275.3">www.ti.com</text>
<g font-size="2.9">
<text x="20.5" y="227.9">NOTES:</text>
<text x="20.5" y="234.2">1. Linear dimensions are in inches [millimeters]. Dimensions in parenthesis are for reference only. Controlling dimensions are in inches.</text>
<text x="23.7" y="237.4">Dimensioning and tolerancing per ASME Y14.5M.</text>
<text x="20.5" y="240.5">2. This drawing is subject to change without notice.</text>
<text x="20.5" y="243.7">3. This dimension does not include mold flash, protrusions, or gate burrs. Mold flash, protrusions, or gate burrs shall not</text>
<text x="20.5" y="250">4. This dimension does not include interlead flash.</text>
<text x="23.7" y="246.8">exceed .006 [0.15] per side.</text>
<text x="20.5" y="253.1">5. Reference JEDEC registration MS-012, variation AA.</text>
</g>
<g font-size="2.8">
<text x="141.5" y="32">SMALL OUTLINE INTEGRATED CIRCUIT</text>
<text x="174" y="44.1">C</text>
<text x="149.6" y="50.9">SEATING PLANE</text>
<text x="66" y="55.3">.228-.244</text>
<text x="66" y="58.3">[5.80-6.19]</text>
<text x="80.4" y="55.3">TYP</text>
<text x="33.2" y="62.4">A</text>
<text x="77.7" y="63.7">PIN 1 ID AREA</text>
<text x="158.8" y="60">.004 [0.1] C</text>
<text x="118.4" y="67.2">6X .050</text>
<text x="123.7" y="70.3">[1.27]</text>
<text x="43.2" y="75.4">1</text>
<text x="107.1" y="73.4">8</text>
<text x="27.4" y="94.5">[4.81-5.00]</text>
<text x="27.4" y="91.5">.189-.197</text>
<text x="117.2" y="94.5">.150</text>
<text x="119" y="90.4">2X</text>
<text x="29" y="97.6">NOTE 3</text>
<text x="117.2" y="97.5">[3.81]</text>
<text x="142.7" y="107.8">4X (0 -15 )</text>
<text x="43.2" y="113.5">4</text>
<text x="107.3" y="117.6">5</text>
<text x="47.3" y="125.4">B</text>
<text x="69.2" y="125.4">.150-.157</text>
<text x="116.8" y="121.8">8X .012-.020</text>
<text x="120.8" y="124.8">[0.31-0.51]</text>
<text x="69.2" y="128.4">[3.81-3.98]</text>
<text x="70.8" y="131.5">NOTE 4</text>
<text x="116.3" y="129">.010 [0.25]</text>
<text x="134.9" y="129">C A B</text>
<text x="168.2" y="126.4">.069 MAX</text>
<text x="169" y="129.5">[1.75]</text>
<text x="118.4" y="153.4">.005-.010</text>
<text x="132.8" y="153.4">TYP</text>
<text x="118.4" y="156.5">[0.13-0.25]</text>
<text x="69.7" y="166.5">4X (0 -15 )</text>
<text x="45.9" y="174.7">SEE DETAIL A</text>
<text x="113.3" y="179.7">.010</text>
<text x="113.3" y="182.7">[0.25]</text>
<text x="173.7" y="197.6">.004-.010</text>
<text x="109.5" y="199.4">0 - 8</text>
<text x="173.7" y="200.6">[0.11-0.25]</text>
<text x="116" y="204.5">.016-.050</text>
<text x="116" y="207.6">[0.41-1.27]</text>
<text x="138.4" y="212.1">(.041)</text>
<text x="138.5" y="215.1">[1.04]</text>
<text x="159.4" y="211.5">TYPICAL</text>
<text x="170" y="222.2">4214825/C</text>
<text x="186" y="222.2">02/2019</text>
</g>
<text font-size=".4" x="104.4" y="28.1">SCALE 2.800</text>
</svg>
